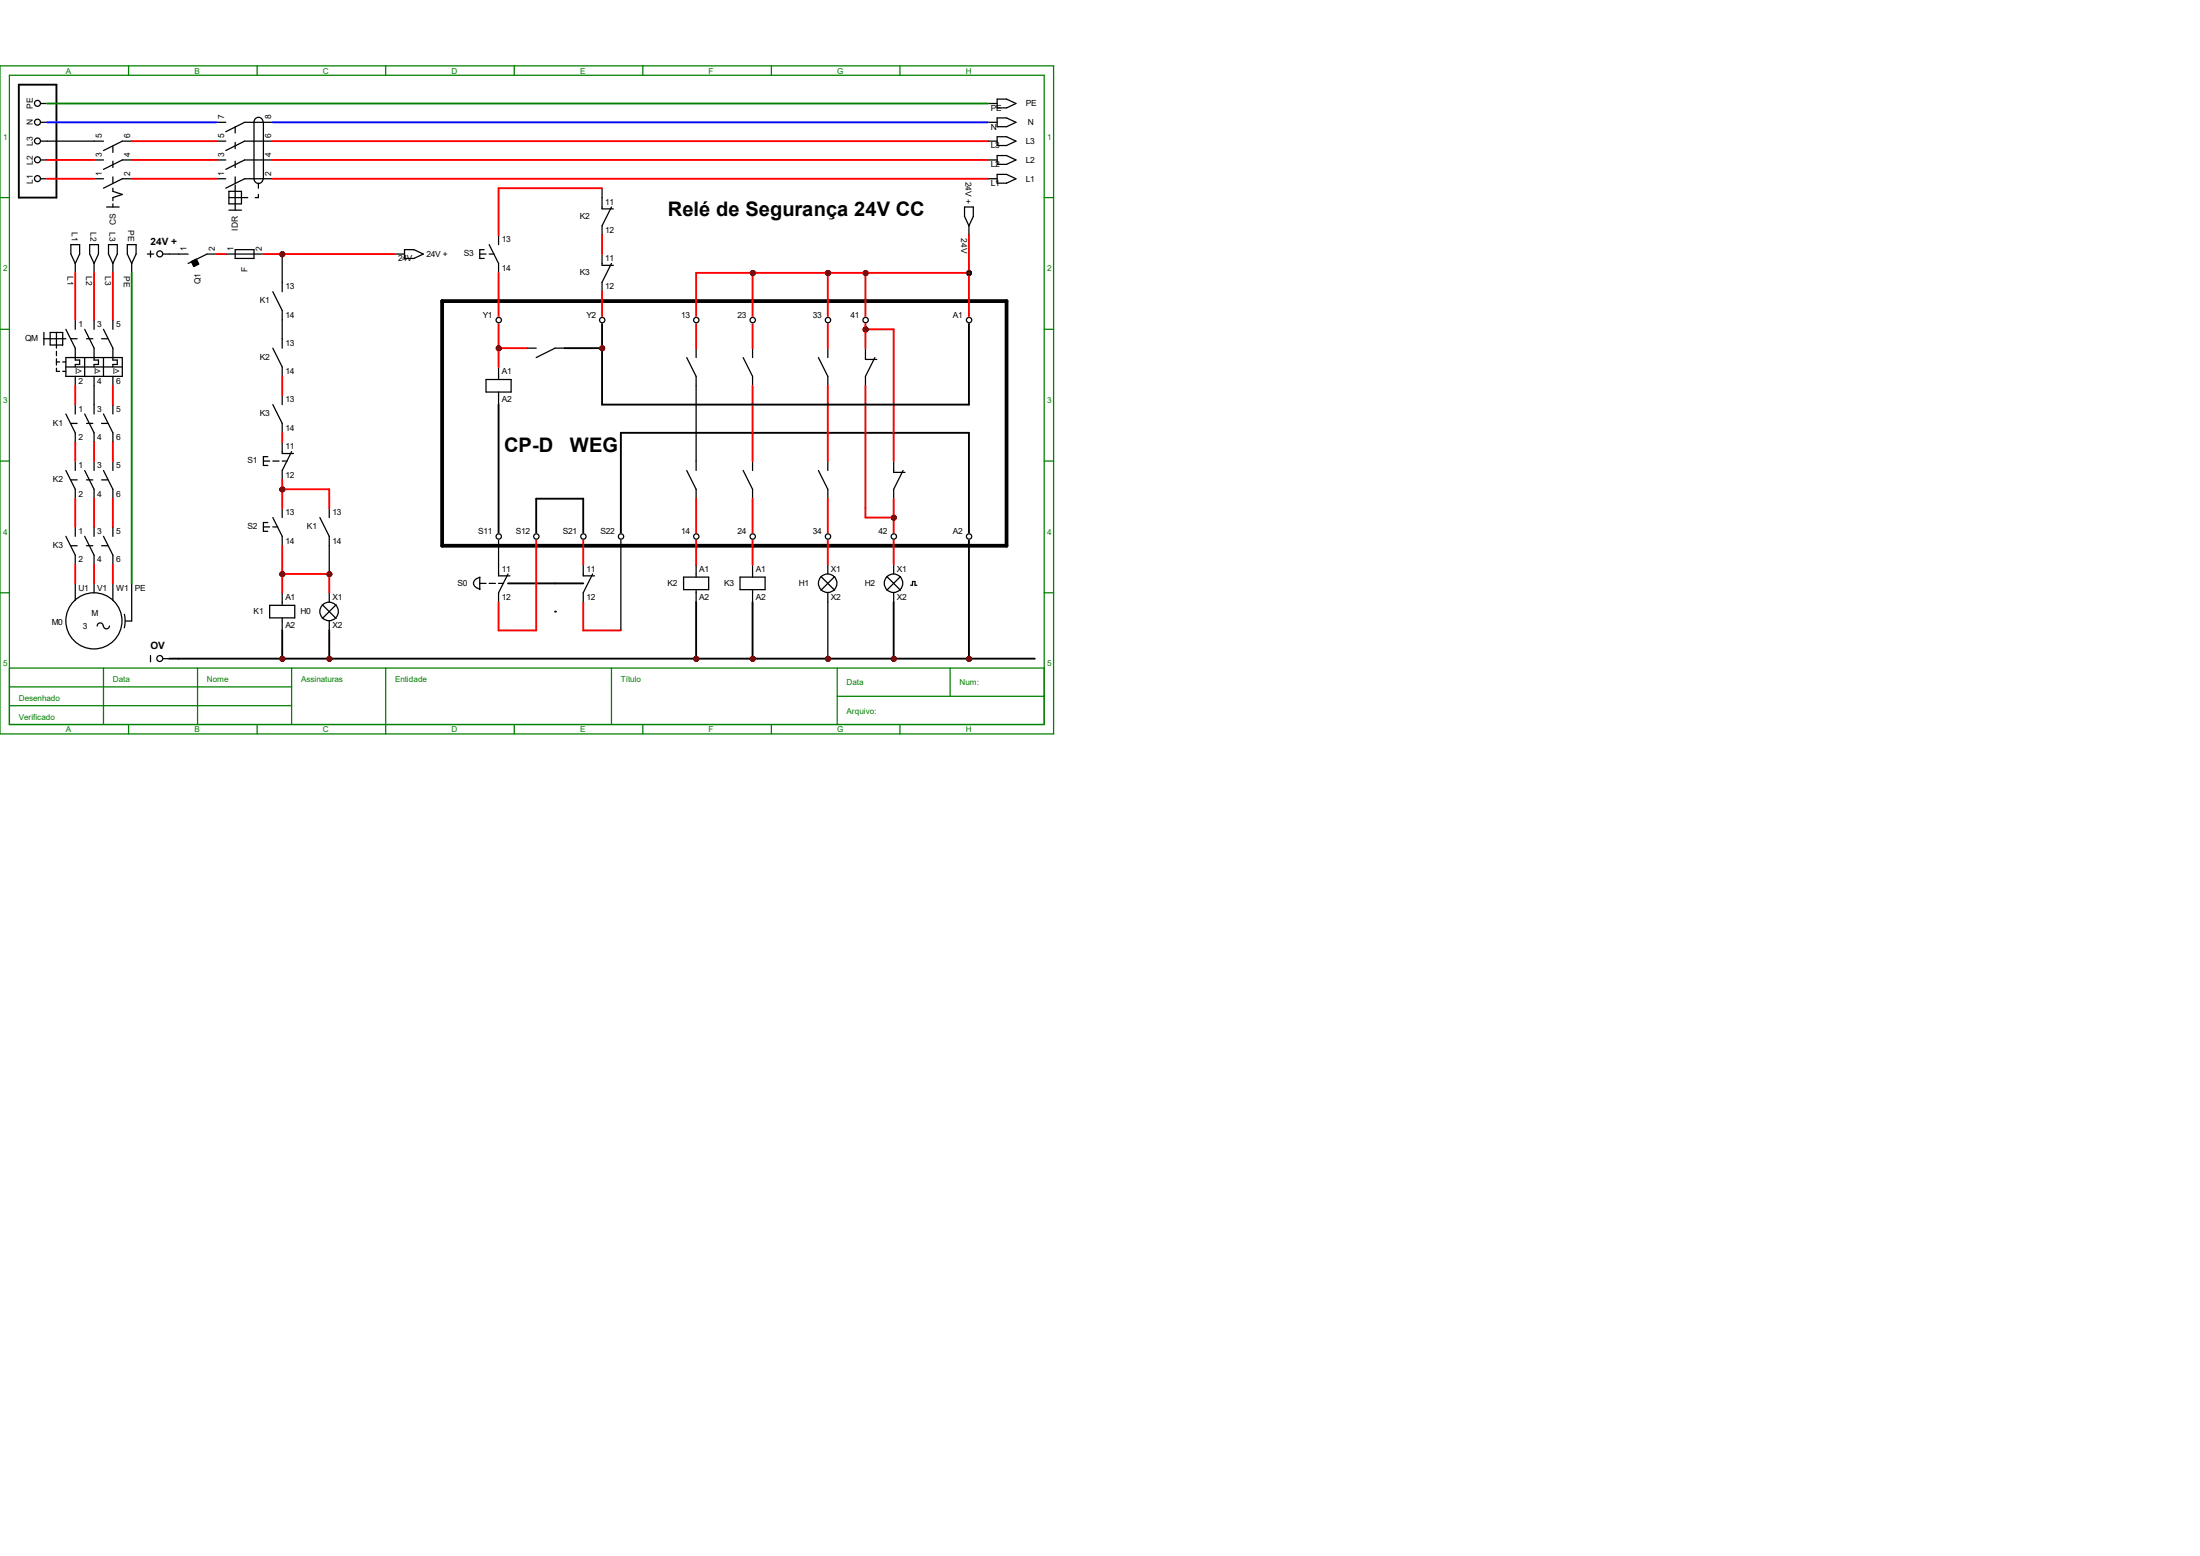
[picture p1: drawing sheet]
<svg xmlns="http://www.w3.org/2000/svg" width="297mm" height="210mm" viewBox="0 0 297 210" stroke-linecap="round" stroke-linejoin="round" font-family="sans-serif">
<g fill="none" stroke="#008000" stroke-width=".17">
<path d="M0 8.9h142.2v90.2h-142.2zM1.3 10.2h139.7v87.6h-139.7zM17.4 8.9v1.3M34.7 8.9v1.3M52.1 8.9v1.3M69.4 8.9v1.3M86.8 8.9v1.3M104.1 8.9v1.3M121.5 8.9v1.3M0 26.7h1.3M141 26.7h1.2M0 44.4h1.3"/>
<path d="M141 44.4h1.2M0 62.2h1.3M141 62.2h1.2M0 80h1.3M1.3 90.2h139.7M1.3 92.7h38.1M1.3 95.2h38.1M14 90.2v7.6M17.4 97.8v1.3M26.7 90.2v7.6M34.7 97.8v1.3M39.4 90.2v7.6"/>
<path d="M52.1 90.2v8.9M69.4 97.8v1.3M82.5 90.2v7.6M86.8 97.8v1.3M104.1 97.8v1.3M113 94h28M113 90.2v7.6M121.5 97.8v1.3M128.3 90.2v3.8M141 80h1.2"/>
</g>
<g fill="none" stroke="#000" stroke-width=".17">
<path d="M5.5 19h.8M5.5 16.5h.8M5.5 14h.8M12.7 19h1.3M15.2 19.7v.9M17.8 19h-1.3l-2.5 1.3M29.2 19h1.3M29.2 16.5h1.3M31.7 17.1v.8M31.7 19.2v.9M35.5 16.5a.62 .62 0 0 0-.6-.7 .62 .62 0 0 0-.6 .7v7.6a.61 .61 0 0 0 .6 .7 .61 .61 0 0 0 .6-.7M35.6 16.5v7.6"/>
<path d="M36.8 19h-3.8l-2.5 1.3M36.8 16.5h-3.8l-2.5 1.3M133.3 19h1.3M133.3 16.5h1.3M133.3 14h1.3M134.6 13.4h1.3l1.3 .6-1.3 .6h-1.3zM134.6 15.9h1.3l1.3 .6-1.3 .6h-1.3zM134.6 18.5h1.3l1.3 .5-1.3 .6h-1.3zM5.5 24.1h.8M5.5 21.6h.8M9.6 33h1.2v1.3l-.6 1.3-.6-1.3zM10.2 35.6v1.2"/>
<path d="M12.1 33h1.2v1.3l-.6 1.3-.6-1.3zM12.7 24.1h1.3M12.7 21.6h1.3M12.7 35.6v1.2M14.4 27.9h1.7M14.6 33h1.2v1.3l-.6 1.3-.6-1.3zM15.2 21.8v.8M15.2 23.9v.8M15.2 25.4v.4l1.3 .4-1.3 .5v.4M15.2 27.5v.4M15.2 35.6v1.2M17.2 33h1.2v1.3l-.6 1.3-.6-1.3z"/>
<path d="M17.8 24.1h-1.3l-2.5 1.3M17.8 21.6h-1.3l-2.5 1.3M17.8 35.6v1.2M19.9 34.3h.8M20.3 33.9v.8M22 34.3h.9M24.1 34.3h1.3M29.2 24.1h1.3M29.2 21.6h1.3M29.2 34.3h-1.3l-2.5 1.3M30.5 34.3h5.1M30.9 28.4h1.7"/>
<path d="M30.9 25.8h1.7v1.7h-1.7zM30.9 26.7h2.5M31.7 33.7h2.6v1.2h-2.6zM31.7 21.8v.8M31.7 23.9v.8M31.7 25v3.4M34.9 26.2v.5h-.4M34.9 24.7v.7M36.8 24.1h-3.8l-2.5 1.3M36.8 21.6h-3.8l-2.5 1.3M36.8 39.4l1.3 2.5v1.3M38.1 38.1v1.3"/>
<path d="M133.3 24.1h1.3M133.3 21.6h1.3M134.6 23.5h1.3l1.3 .6-1.3 .6h-1.3zM134.6 21h1.3l1.3 .6-1.3 .6h-1.3zM5.9 44.9v1.7M5.9 45.7h3M6.8 44.9h1.7v1.7h-1.7zM7.6 44.9v2.1M7.6 47.4v.6M7.6 48.4v.9M7.6 49.7v.4h.4M7.6 48.9h.4"/>
<path d="M8.5 48.9h.4M8.5 50.1h.4M8.9 44.4l1.3 2.6v1.6h.6v.6h-.6v.3M8.9 55.9l1.3 2.5v1.3M8.9 48.3h7.6v2.5h-7.6zM8.9 49.5h7.6M9.6 45.7h.8M9.6 57.1h.8M10.2 43.2v1.2M10.2 50.8v1.3M10.2 54.6v1.3M11.4 44.4l1.3 2.6v1.6h.6v.6h-.6v.3"/>
<path d="M11.4 55.9l1.3 2.5v1.3M11.4 48.3v2.5M11.7 45.7h.8M11.7 57.1h.8M12.7 43.2v1.2M12.7 50.8v1.3M12.7 54.6v1.3M13.7 45.7h.9M13.7 57.1h.9M14 44.4l1.2 2.6v1.6h.6v.6h-.6v.3M14 55.9l1.2 2.5v1.3M14 48.3v2.5"/>
<path d="M15.2 43.2v1.2M15.2 50.8v1.3M15.2 54.6v1.3M36.8 47l1.3 2.5v1.3M36.8 54.6l1.3 2.5v1.3M38.1 45.7v1.3M38.1 53.3v1.3M38.1 59.7v1.5h1.5M8.9 63.5l1.3 2.5v1.3M8.9 72.4l1.3 2.5v1.3M9.6 64.8h.8M9.6 73.7h.8"/>
<path d="M10.2 62.2v1.3M10.2 71.1v1.3M10.2 78.7v2.3M11.4 63.5l1.3 2.5v1.3M11.4 72.4l1.3 2.5v1.3M11.7 64.8h.8M11.7 73.7h.8M12.7 62.2v1.3M12.7 71.1v1.3M12.7 78.7v1.3M13.7 64.8h.9M13.7 73.7h.9"/>
<path d="M14 63.5l1.2 2.5v1.3M14 72.4l1.2 2.5v1.3M15.2 62.2v1.3M15.2 71.1v1.3M15.2 78.7v2.3M17.8 78.7v5.1h-.9M35.6 62.2h.8M35.6 71.1h.8M36.2 61.6h-.6v1.2h.6M36.2 70.5h-.6v1.2h.6M36.8 69.8l1.3 2.6v1.3M36.8 62.2h.9"/>
<path d="M36.8 71.1h.7M38.1 68.6v1.2M38.1 62.2h.7M39.4 61l-1.3 2.5v1.3M43.2 69.8l1.2 2.6v1.3M44.4 68.6v1.2M92.3 77.9h3.4v1.7h-3.4zM94 76.2v1.7M94 79.6v1.7M99.9 77.9h3.4v1.7h-3.4zM101.6 76.2v1.7M101.6 79.6v1.7"/>
<path d="M13.9 84.5a.4 .4 0 0 0-.4-.4 .4 .4 0 0 0-.4 .4M14.8 84.5a.4 .4 0 0 1-.4 .4 .4 .4 0 0 1-.4-.4M16.8 82.9l.1 .9-.1 .9M20.3 88.5v.8M22 88.9h.9M36.4 81.7h3.4v1.7h-3.4zM38.1 80v1.7M38.1 83.4v1.7"/>
<circle cx="5.1" cy="19" r=".4"/>
<circle cx="5.1" cy="16.5" r=".4"/>
<circle cx="5.1" cy="13.9" r=".4"/>
<circle cx="5.1" cy="24.1" r=".4"/>
<circle cx="5.1" cy="21.6" r=".4"/>
<circle cx="21.6" cy="34.3" r=".4"/>
<circle cx="12.7" cy="83.8" r="3.8"/>
<circle cx="21.6" cy="88.9" r=".4"/>
</g>
<path d="M2.5 11.4h5.1v15.3h-5.1z" fill="none" stroke="#000" stroke-width=".25"/>
<path d="M25.8 35.3l.7-.3 .3 .6-.6 .4z" fill-rule="evenodd" fill="#000" stroke="#000" stroke-width=".17"/>
<g fill="#f00" stroke="#800000" stroke-width=".17">
<circle cx="38.1" cy="77.5" r=".28"/>
<circle cx="38.1" cy="66.1" r=".28"/>
<circle cx="38.1" cy="88.9" r=".28"/>
<circle cx="94" cy="88.9" r=".28"/>
<circle cx="101.6" cy="88.9" r=".28"/>
<circle cx="130.8" cy="88.9" r=".28"/>
</g>
<g fill="none" stroke="#000" stroke-width=".17">
<path d="M92.7 48.3l1.3 2.5v1.3M94 47v1.3M100.3 48.3l1.3 2.5v1.3M101.6 47v1.3M110.5 48.3l1.3 2.5v1.3M111.8 47v1.3M116.8 47v1.5h1.6M118.1 48.3l-1.3 2.5v1.3M92.7 63.5l1.3 2.5v1.3M94 62.2v1.3M100.3 63.5l1.3 2.5v1.3M101.6 62.2v1.3"/>
<path d="M110.5 63.5l1.3 2.5v1.3M111.8 62.2v1.3M120.6 62.2v1.6h1.6M121.9 63.5l-1.3 2.5v1.3"/>
</g>
<g fill="#f00" stroke="#800000" stroke-width=".17">
<circle cx="120.7" cy="69.9" r=".28"/>
<circle cx="116.9" cy="44.5" r=".28"/>
</g>
<g fill="none" stroke="#000" stroke-width=".17">
<path d="M64.8 34.3h.8M65.4 33.7h-.6v1.2h.6M66 33l1.3 2.6v1.2M66 34.3h.7M67.3 31.7v1.3M81.3 26.7v1.5h1.5M81.3 34.3v1.5h1.5M82.5 27.9l-1.2 2.6v1.2M82.5 35.6l-1.2 2.5v1.3M65.6 51.2h3.4v1.7h-3.4zM67.3 49.5v1.7M67.3 52.9v1.7"/>
<path d="M71.1 47h1.3M76.2 47h-1.3l-2.5 1.3"/>
</g>
<circle cx="38.1" cy="34.3" r=".28" fill="#f00" stroke="#800000" stroke-width=".17"/>
<path d="M53.3 34.3h1.3M54.6 33.7h1.3l1.2 .6-1.2 .6h-1.3z" fill="none" stroke="#000" stroke-width=".17"/>
<g fill="#f00" stroke="#800000" stroke-width=".17">
<circle cx="111.8" cy="36.9" r=".28"/>
<circle cx="101.6" cy="36.9" r=".28"/>
</g>
<path d="M130.2 27.9h1.2v1.3l-.6 1.3-.6-1.3zM130.8 30.5v1.2" fill="none" stroke="#000" stroke-width=".17"/>
<g fill="#f00" stroke="#000" stroke-width=".17">
<circle cx="130.8" cy="36.9" r=".28"/>
<circle cx="67.3" cy="47" r=".28"/>
</g>
<g fill="#f00" stroke="#800000" stroke-width=".17">
<circle cx="116.9" cy="36.9" r=".28"/>
<circle cx="81.3" cy="47" r=".28"/>
</g>
<g fill="none" stroke="#000" stroke-width=".17">
<path d="M64.8 78.7h.8M64.8 77.9v1.7M64.8 77.9a.85 .85 0 0 0-.8 1.1l.4 .4 .4 .1M66 78.7h.9M67.3 76.2v1.5h1.5M67.3 78.7h.7M68.6 77.5l-1.3 2.5v1.3M78.7 76.2v1.5h1.6M80 77.5l-1.3 2.5v1.3M43.5 81.6l1.9 1.9M44.4 80v1.3M44.4 83.8v1.3"/>
<path d="M45.4 81.6l-1.9 1.9"/>
<circle cx="44.4" cy="82.5" r="1.25"/>
</g>
<path d="M68.6 78.7h6.3M74.9 82.5h.1" fill="none" stroke="#000" stroke-width=".25"/>
<path d="M59.7 40.6h76.2v33.1h-76.2z" fill="none" stroke="#000" stroke-width=".51"/>
<circle cx="44.5" cy="88.9" r=".28" fill="#f00" stroke="#008000" stroke-width=".17"/>
<circle cx="44.5" cy="77.5" r=".28" fill="#f00" stroke="#800000" stroke-width=".17"/>
<g fill="none" stroke="#000" stroke-width=".17">
<path d="M110.8 77.8l1.9 1.9M111.8 76.2v1.3M112.7 77.8l-1.9 1.9M111.8 80v1.3"/>
<circle cx="111.7" cy="78.7" r="1.25"/>
</g>
<g fill="#f00" stroke="#800000" stroke-width=".17">
<circle cx="111.8" cy="88.9" r=".28"/>
<circle cx="120.7" cy="88.9" r=".28"/>
</g>
<g fill="none" stroke="#000" stroke-width=".17">
<path d="M119.7 77.8l1.9 1.9M120.6 76.2v1.3M121.6 77.8l-1.9 1.9M122.9 79h.3v-.5h.3v.5h.3M120.6 80v1.3"/>
<circle cx="120.6" cy="78.7" r="1.25"/>
</g>
<path d="M74.9 78.7h3.8" fill="none" stroke="#000" stroke-width=".25"/>
<g fill="#f00" stroke="#800000" stroke-width=".25">
<circle cx="38.1" cy="77.5" r=".28"/>
<circle cx="38.1" cy="66.1" r=".28"/>
<circle cx="38.1" cy="88.9" r=".28"/>
<circle cx="94" cy="88.9" r=".28"/>
<circle cx="101.6" cy="88.9" r=".28"/>
<circle cx="130.8" cy="88.9" r=".28"/>
<circle cx="120.7" cy="69.9" r=".28"/>
<circle cx="116.9" cy="44.5" r=".28"/>
<circle cx="38.1" cy="34.3" r=".28"/>
<circle cx="111.8" cy="36.9" r=".28"/>
<circle cx="101.6" cy="36.9" r=".28"/>
<circle cx="130.8" cy="36.9" r=".28"/>
<circle cx="116.9" cy="36.9" r=".28"/>
<circle cx="67.3" cy="47" r=".28"/>
<circle cx="81.3" cy="47" r=".28"/>
<circle cx="44.5" cy="88.9" r=".28"/>
<circle cx="44.5" cy="77.5" r=".28"/>
<circle cx="111.8" cy="88.9" r=".28"/>
<circle cx="120.7" cy="88.9" r=".28"/>
</g>
<circle cx="111.8" cy="36.9" r=".28" fill="#f00" stroke="#000" stroke-width=".25"/>
<circle cx="44.5" cy="77.5" r=".28" fill="#f00" stroke="#000" stroke-width=".17"/>
<g fill="none" stroke="#f00" stroke-width=".25">
<path d="M17.8 19h11.4M36.8 19h96.5M6.3 24.1h6.4M6.3 21.6h6.4M17.8 24.1h11.4M17.8 21.6h11.4M29.2 34.3h1.3M35.6 34.3h6.3M36.8 24.1h96.5M36.8 21.6h96.5M101.6 36.8v10.2M111.8 36.8v10.2"/>
<path d="M116.8 36.8v10.2M130.8 36.8h-36.8v10.2M130.8 31.7v11.5M38.1 50.8v2.5M38.1 58.4v1.3M101.6 52.1v10.1M111.8 52.1v10.1M116.8 44.4h3.8v17.8M116.8 52.1v17.7h3.8M38.1 64.8v3.8M38.1 73.7v6.3M38.1 77.5h6.3"/>
<path d="M38.1 66h6.3v2.6M72.4 72.4v12.7h-5.1v-3.8M78.7 72.4v3.8M94 67.3v8.9M101.6 67.3v8.9M111.8 67.3v5.1M120.6 67.3v5.1M78.7 81.3v3.8h5.1"/>
</g>
<path d="M6.3 16.5h22.9M36.8 16.5h96.5" fill="none" stroke="#00f" stroke-width=".25"/>
<path d="M6.3 14h127M17.8 36.8v41.9" fill="none" stroke="#008000" stroke-width=".25"/>
<path d="M6.3 19h6.4M22.9 34.3h1.2M38.1 34.3v3.8M38.1 43.2v2.5M94 52.1v10.1M44.4 73.7v3.8M67.3 72.4v3.8M83.8 72.4v12.7" fill="none" stroke="#000" stroke-width=".17"/>
<path d="M67.3 54.6v17.8M72.4 72.4v-5.1h6.3v5.1M83.8 72.4v-14h47v30.5M22.9 88.9h116.8M38.1 85.1v3.8M94 81.3v7.6M101.6 81.3v7.6" fill="none" stroke="#000" stroke-width=".25"/>
<g fill="#800000" stroke="#800000" stroke-width=".25">
<circle cx="38.1" cy="77.5" r=".28"/>
<circle cx="38.1" cy="66.1" r=".28"/>
<circle cx="38.1" cy="88.9" r=".28"/>
<circle cx="94" cy="88.9" r=".28"/>
<circle cx="101.6" cy="88.9" r=".28"/>
<circle cx="130.8" cy="88.9" r=".28"/>
<circle cx="120.7" cy="69.9" r=".28"/>
<circle cx="116.9" cy="44.5" r=".28"/>
<circle cx="38.1" cy="34.3" r=".28"/>
<circle cx="111.8" cy="36.9" r=".28"/>
<circle cx="101.6" cy="36.9" r=".28"/>
</g>
<circle cx="130.8" cy="36.9" r=".28" fill="#800000" stroke="#000" stroke-width=".17"/>
<g fill="#800000" stroke="#800000" stroke-width=".25">
<circle cx="116.9" cy="36.9" r=".28"/>
<circle cx="67.3" cy="47" r=".28"/>
<circle cx="81.3" cy="47" r=".28"/>
<circle cx="44.5" cy="88.9" r=".28"/>
<circle cx="44.5" cy="77.5" r=".28"/>
<circle cx="111.8" cy="88.9" r=".28"/>
<circle cx="120.7" cy="88.9" r=".28"/>
</g>
<path d="M76.2 47h5.1M81.3 43.2v11.4h49.5v-11.4M44.4 85.1v3.8M120.6 81.3v7.6" fill="none" stroke="#000" stroke-width=".25"/>
<g fill="none" stroke="#f00" stroke-width=".25">
<path d="M10.2 36.8v6.4M12.7 36.8v6.4M15.2 36.8v6.4M41.9 34.3h11.4M67.3 36.8v12.7M81.3 25.4h-14v6.3M81.3 31.7v2.6M81.3 39.4v3.8M10.2 52.1v2.5M10.2 59.7v2.5M12.7 59.7v2.5M15.2 52.1v2.5"/>
<path d="M15.2 59.7v2.5M67.3 47h3.8M10.2 67.3v3.8M10.2 76.2v2.5M12.7 67.3v3.8M12.7 76.2v2.5M15.2 67.3v3.8M15.2 76.2v2.5M44.4 77.5v2.5M111.8 72.4v3.8M120.6 72.4v3.8"/>
</g>
<path d="M81.3 25.4v1.3M12.7 52.1v2.5M111.8 81.3v7.6" fill="none" stroke="#000" stroke-width=".17"/>
<circle cx="67.3" cy="72.4" r=".36" fill="#fff" stroke="#fff" stroke-width=".17"/>
<circle cx="67.3" cy="72.4" r=".36" fill="#fff" stroke="#000" stroke-width=".17"/>
<circle cx="72.4" cy="72.4" r=".36" fill="#fff" stroke="#fff" stroke-width=".17"/>
<circle cx="72.4" cy="72.4" r=".36" fill="#fff" stroke="#000" stroke-width=".17"/>
<circle cx="78.8" cy="72.4" r=".36" fill="#fff" stroke="#fff" stroke-width=".17"/>
<circle cx="78.8" cy="72.4" r=".36" fill="#fff" stroke="#000" stroke-width=".17"/>
<circle cx="83.8" cy="72.4" r=".36" fill="#fff" stroke="#fff" stroke-width=".17"/>
<circle cx="83.8" cy="72.4" r=".36" fill="#fff" stroke="#000" stroke-width=".17"/>
<circle cx="94" cy="72.4" r=".36" fill="#fff" stroke="#fff" stroke-width=".17"/>
<circle cx="94" cy="72.4" r=".36" fill="#fff" stroke="#000" stroke-width=".17"/>
<circle cx="101.6" cy="72.4" r=".36" fill="#fff" stroke="#fff" stroke-width=".17"/>
<circle cx="101.6" cy="72.4" r=".36" fill="#fff" stroke="#000" stroke-width=".17"/>
<circle cx="111.8" cy="72.4" r=".36" fill="#fff" stroke="#fff" stroke-width=".17"/>
<circle cx="111.8" cy="72.4" r=".36" fill="#fff" stroke="#000" stroke-width=".17"/>
<circle cx="120.7" cy="72.4" r=".36" fill="#fff" stroke="#fff" stroke-width=".17"/>
<circle cx="120.7" cy="72.4" r=".36" fill="#fff" stroke="#000" stroke-width=".17"/>
<circle cx="130.8" cy="72.4" r=".36" fill="#fff" stroke="#fff" stroke-width=".17"/>
<circle cx="130.8" cy="72.4" r=".36" fill="#fff" stroke="#000" stroke-width=".17"/>
<circle cx="94" cy="43.2" r=".36" fill="#fff" stroke="#fff" stroke-width=".17"/>
<circle cx="94" cy="43.2" r=".36" fill="#fff" stroke="#000" stroke-width=".17"/>
<circle cx="101.6" cy="43.2" r=".36" fill="#fff" stroke="#fff" stroke-width=".17"/>
<circle cx="101.6" cy="43.2" r=".36" fill="#fff" stroke="#000" stroke-width=".17"/>
<circle cx="111.8" cy="43.2" r=".36" fill="#fff" stroke="#fff" stroke-width=".17"/>
<circle cx="111.8" cy="43.2" r=".36" fill="#fff" stroke="#000" stroke-width=".17"/>
<circle cx="116.9" cy="43.2" r=".36" fill="#fff" stroke="#fff" stroke-width=".17"/>
<circle cx="116.9" cy="43.2" r=".36" fill="#fff" stroke="#000" stroke-width=".17"/>
<circle cx="130.8" cy="43.2" r=".36" fill="#fff" stroke="#fff" stroke-width=".17"/>
<circle cx="130.8" cy="43.2" r=".36" fill="#fff" stroke="#000" stroke-width=".17"/>
<circle cx="67.3" cy="43.2" r=".36" fill="#fff" stroke="#fff" stroke-width=".17"/>
<circle cx="67.3" cy="43.2" r=".36" fill="#fff" stroke="#000" stroke-width=".17"/>
<circle cx="81.3" cy="43.2" r=".36" fill="#fff" stroke="#fff" stroke-width=".17"/>
<circle cx="81.3" cy="43.2" r=".36" fill="#fff" stroke="#000" stroke-width=".17"/>
<g font-size="2.7">
<text x="90.2" y="29.2">Relé de Segurança 24V CC</text>
<text x="68.1" y="61">CP-D</text>
<text x="76.9" y="61">WEG</text>
</g>
<g font-size="1.4">
<text x="20.3" y="33">24V +</text>
<text x="20.3" y="87.6">OV</text>
</g>
<g font-size="1.1" fill="#008000">
<text x="8.9" y="9.9">A</text>
<text x="26.2" y="9.9">B</text>
<text x="43.6" y="9.9">C</text>
<text x="61" y="9.9">D</text>
<text x="78.3" y="9.9">E</text>
<text x="95.7" y="9.9">F</text>
<text x="113" y="9.9">G</text>
<text x="130.4" y="9.9">H</text>
<text x=".4" y="18.8">1</text>
<text x="141.4" y="18.8">1</text>
<text x=".4" y="36.6">2</text>
<text x="141.4" y="36.6">2</text>
<text x=".4" y="54.4">3</text>
<text x="141.4" y="54.4">3</text>
<text x=".4" y="72.2">4</text>
<text x="141.4" y="72.2">4</text>
<text x=".4" y="90">5</text>
<text x="141.4" y="90">5</text>
<text x="2.5" y="94.6">Desenhado</text>
<text x="15.2" y="92.1">Data</text>
<text x="27.9" y="92.1">Nome</text>
<text x="40.6" y="92.1">Assinaturas</text>
<text x="53.3" y="92.1">Entidade</text>
<text x="83.8" y="92.1">Título</text>
<text x="114.3" y="92.5">Data</text>
<text x="129.5" y="92.5">Num:</text>
<text x="2.5" y="97.2">Verificado</text>
<text x="8.9" y="98.8">A</text>
<text x="26.2" y="98.8">B</text>
<text x="43.6" y="98.8">C</text>
<text x="61" y="98.8">D</text>
<text x="78.3" y="98.8">E</text>
<text x="95.7" y="98.8">F</text>
<text x="113" y="98.8">G</text>
<text x="114.3" y="96.3">Arquivo:</text>
<text x="130.4" y="98.8">H</text>
</g>
<g font-size="1.1">
<text x="4.4" y="16.8" transform="rotate(-90 4.4 16.8)">N</text>
<text x="4.4" y="14.6" transform="rotate(-90 4.4 14.6)">PE</text>
<text x="30.3" y="16.1" transform="rotate(-90 30.3 16.1)">7</text>
<text x="36.6" y="16.1" transform="rotate(-90 36.6 16.1)">8</text>
<text x="133.8" y="17.5">N</text>
<text x="133.8" y="14.9">PE</text>
<text x="138.5" y="14.4">PE</text>
<text x="138.8" y="16.9">N</text>
<text x="4.4" y="22.3" transform="rotate(-90 4.4 22.3)">L2</text>
<text x="4.4" y="19.7" transform="rotate(-90 4.4 19.7)">L3</text>
<text x="13.8" y="23.7" transform="rotate(-90 13.8 23.7)">1</text>
<text x="13.8" y="21.2" transform="rotate(-90 13.8 21.2)">3</text>
<text x="13.8" y="18.6" transform="rotate(-90 13.8 18.6)">5</text>
<text x="17.6" y="23.7" transform="rotate(-90 17.6 23.7)">2</text>
<text x="17.6" y="21.2" transform="rotate(-90 17.6 21.2)">4</text>
<text x="17.6" y="18.6" transform="rotate(-90 17.6 18.6)">6</text>
<text x="30.3" y="23.7" transform="rotate(-90 30.3 23.7)">1</text>
<text x="30.3" y="21.2" transform="rotate(-90 30.3 21.2)">3</text>
<text x="30.3" y="18.6" transform="rotate(-90 30.3 18.6)">5</text>
<text x="36.6" y="23.7" transform="rotate(-90 36.6 23.7)">2</text>
<text x="36.6" y="21.2" transform="rotate(-90 36.6 21.2)">4</text>
<text x="36.6" y="18.6" transform="rotate(-90 36.6 18.6)">6</text>
<text x="133.8" y="22.6">L2</text>
<text x="133.8" y="20">L3</text>
<text x="138.5" y="22">L2</text>
<text x="138.5" y="19.4">L3</text>
<text x="4.4" y="24.8" transform="rotate(-90 4.4 24.8)">L1</text>
<text x="78.3" y="29.5">K2</text>
<text x="81.7" y="27.6">11</text>
<text x="130.3" y="24.5" transform="rotate(90 130.3 24.5)">24V +</text>
<text x="133.8" y="25.1">L1</text>
<text x="138.5" y="24.5">L1</text>
<text x="9.7" y="31.3" transform="rotate(90 9.7 31.3)">L1</text>
<text x="12.2" y="31.3" transform="rotate(90 12.2 31.3)">L2</text>
<text x="14.8" y="31.3" transform="rotate(90 14.8 31.3)">L3</text>
<text x="15.6" y="30.4" transform="rotate(-90 15.6 30.4)">CS</text>
<text x="17.3" y="31.1" transform="rotate(90 17.3 31.1)">PE</text>
<text x="25.2" y="33.9" transform="rotate(-90 25.2 33.9)">1</text>
<text x="29" y="33.9" transform="rotate(-90 29 33.9)">2</text>
<text x="31.5" y="33.9" transform="rotate(-90 31.5 33.9)">1</text>
<text x="32.1" y="31.1" transform="rotate(-90 32.1 31.1)">IDR</text>
<text x="35.3" y="33.9" transform="rotate(-90 35.3 33.9)">2</text>
<text x="53.8" y="35.3">24V</text>
<text x="57.6" y="34.7">24V +</text>
<text x="62.6" y="34.6">S3</text>
<text x="67.7" y="32.7">13</text>
<text x="81.7" y="31.5">12</text>
<text x="81.7" y="35.3">11</text>
<text x="129.8" y="32.2" transform="rotate(90 129.8 32.2)">24V</text>
<text x="9.1" y="37.3" transform="rotate(90 9.1 37.3)">L1</text>
<text x="11.6" y="37.3" transform="rotate(90 11.6 37.3)">L2</text>
<text x="14.2" y="37.3" transform="rotate(90 14.2 37.3)">L3</text>
<text x="16.7" y="37.3" transform="rotate(90 16.7 37.3)">PE</text>
<text x="27.1" y="38.4" transform="rotate(-90 27.1 38.4)">Q1</text>
<text x="33.4" y="36.7" transform="rotate(-90 33.4 36.7)">F</text>
<text x="35.1" y="40.9">K1</text>
<text x="38.5" y="39.1">13</text>
<text x="67.7" y="36.5">14</text>
<text x="78.3" y="37.1">K3</text>
<text x="81.7" y="39.1">12</text>
<text x="3.4" y="46">QM</text>
<text x="10.6" y="44.2">1</text>
<text x="13.1" y="44.2">3</text>
<text x="15.7" y="44.2">5</text>
<text x="38.5" y="42.9">14</text>
<text x="38.5" y="46.7">13</text>
<text x="65.2" y="42.9">Y1</text>
<text x="79.2" y="42.9">Y2</text>
<text x="91.9" y="42.9">13</text>
<text x="99.6" y="42.9">23</text>
<text x="109.7" y="42.9">33</text>
<text x="114.8" y="42.9">41</text>
<text x="128.6" y="42.9">A1</text>
<text x="10.2" y="50.5">I&gt;</text>
<text x="10.6" y="51.8">2</text>
<text x="12.7" y="50.5">I&gt;</text>
<text x="13.1" y="51.8">4</text>
<text x="15.2" y="50.5">I&gt;</text>
<text x="15.7" y="51.8">6</text>
<text x="35.1" y="48.6">K2</text>
<text x="38.5" y="50.5">14</text>
<text x="67.7" y="50.5">A1</text>
<text x="7.2" y="57.4">K1</text>
<text x="10.6" y="55.6">1</text>
<text x="10.6" y="59.4">2</text>
<text x="13.1" y="55.6">3</text>
<text x="13.1" y="59.4">4</text>
<text x="15.7" y="55.6">5</text>
<text x="15.7" y="59.4">6</text>
<text x="35.1" y="56.2">K3</text>
<text x="38.5" y="54.3">13</text>
<text x="38.5" y="58.1">14</text>
<text x="67.7" y="54.3">A2</text>
<text x="7.2" y="65.1">K2</text>
<text x="10.6" y="63.2">1</text>
<text x="13.1" y="63.2">3</text>
<text x="15.7" y="63.2">5</text>
<text x="33.4" y="62.5">S1</text>
<text x="38.5" y="60.7">11</text>
<text x="38.5" y="64.5">12</text>
<text x="10.6" y="67">2</text>
<text x="13.1" y="67">4</text>
<text x="15.7" y="67">6</text>
<text x="33.4" y="71.4">S2</text>
<text x="38.5" y="69.6">13</text>
<text x="41.4" y="71.4">K1</text>
<text x="44.9" y="69.6">13</text>
<text x="7.2" y="74">K3</text>
<text x="10.6" y="72.1">1</text>
<text x="10.6" y="75.9">2</text>
<text x="13.1" y="72.1">3</text>
<text x="13.1" y="75.9">4</text>
<text x="15.7" y="72.1">5</text>
<text x="15.7" y="75.9">6</text>
<text x="38.5" y="73.4">14</text>
<text x="44.9" y="73.4">14</text>
<text x="64.6" y="72.1">S11</text>
<text x="67.7" y="77.2">11</text>
<text x="69.6" y="72.1">S12</text>
<text x="76" y="72.1">S21</text>
<text x="79.2" y="77.2">11</text>
<text x="81.1" y="72.1">S22</text>
<text x="91.9" y="72.1">14</text>
<text x="94.4" y="77.2">A1</text>
<text x="99.6" y="72.1">24</text>
<text x="102" y="77.2">A1</text>
<text x="109.7" y="72.1">34</text>
<text x="112.2" y="77.2">X1</text>
<text x="118.6" y="72.1">42</text>
<text x="121.1" y="77.2">X1</text>
<text x="128.6" y="72.1">A2</text>
<text x="10.6" y="79.7">U1</text>
<text x="12.4" y="83.1">M</text>
<text x="13.1" y="79.7">V1</text>
<text x="15.7" y="79.7">W1</text>
<text x="18.2" y="79.7">PE</text>
<text x="34.2" y="82.8">K1</text>
<text x="38.5" y="81">A1</text>
<text x="40.6" y="82.8">H0</text>
<text x="44.9" y="81">X1</text>
<text x="61.8" y="79">S0</text>
<text x="67.7" y="81">12</text>
<text x="79.2" y="81">12</text>
<text x="90.1" y="79">K2</text>
<text x="94.4" y="81">A2</text>
<text x="97.7" y="79">K3</text>
<text x="102" y="81">A2</text>
<text x="107.9" y="79">H1</text>
<text x="112.2" y="81">X2</text>
<text x="116.8" y="79">H2</text>
<text x="121.1" y="81">X2</text>
<text x="7" y="84.4">M0</text>
<text x="11.2" y="85">3</text>
<text x="38.5" y="84.8">A2</text>
<text x="44.9" y="84.8">X2</text>
</g>
</svg>
